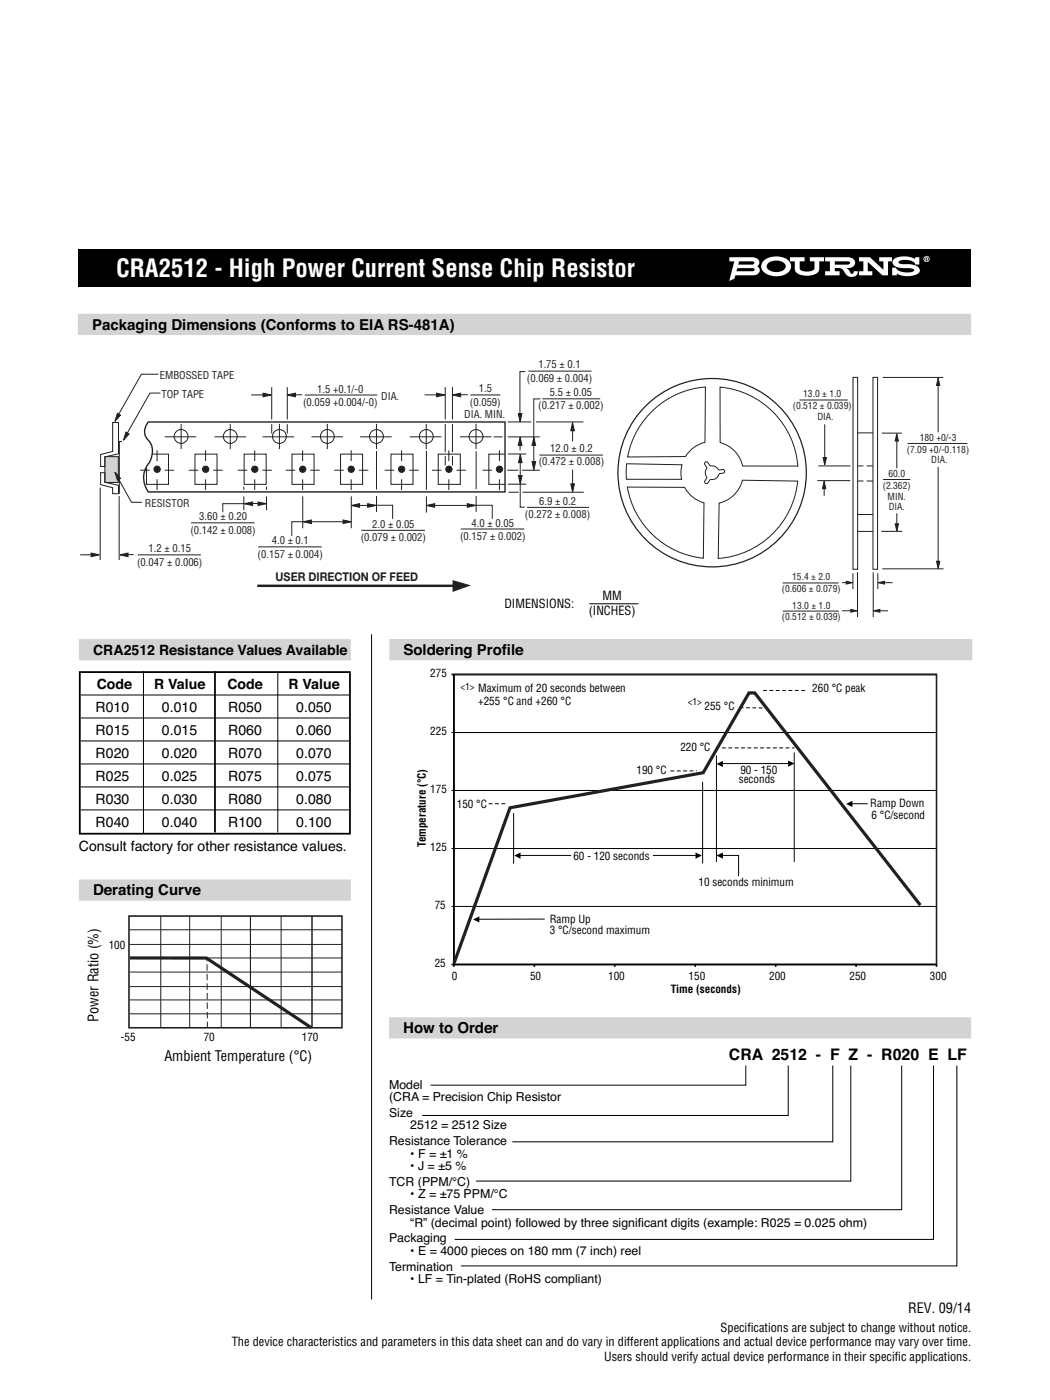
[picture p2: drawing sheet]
<svg xmlns="http://www.w3.org/2000/svg" width="210mm" height="279mm" viewBox="0 0 210 279" stroke-linecap="round" stroke-linejoin="round" font-family="sans-serif">
<path d="M77.6 205.1h116.2" fill="none" stroke="#d1d3d4" stroke-width="4.2" stroke-linecap="butt"/>
<path d="M148.8 212.6v4h-62.9M157.3 212.6v10h-73.1M166.2 212.6v15.3h-64M169.8 212.6v23.1h-74.8M180 212.6v28.8h-81.8M186.3 212.6v34.8h-95.6M191 212.6v40h-99" fill="none" stroke="#000" stroke-width=".2"/>
<path d="M15.7 49.7h178.1v7.5h-178.1z" fill="#000"/>
<g fill="#fff">
<path d="M157.7 51.3h2.9v.9h-1v1.3a1.6 1.6 0 0 0 1.9 .7 .95 .95 0 0 0 1.1-1.1v-.9h-1v-.9h2.9v.9h-1v1.5a2.12 2.12 0 0 1-2.4 1.3 2.93 2.93 0 0 1-2.4-.9l-.1-1.9h-.9z"/>
<path d="M171.4 51.3h2.2l2.7 2.5v-1.6h-.8v-.9h2.5v.9h-.8v2.7h-1.1l-2.9-2.6v1.8h.9v.8h-2.7v-.8h.9v-1.9h-.9z"/>
<path d="M178.5 51.6a4.6 4.6 0 0 1 4.1 .1v-.4h.9v1.5h-.8a2.22 2.22 0 0 0-2.7-.9l-.7 .3v.2l.5 .3h1.1a2.7 2.7 0 0 1 2.6 1 .91 .91 0 0 1-.8 1.2 4.4 4.4 0 0 1-3.7-.3v.3h-.9v-1.5h.7a2.19 2.19 0 0 0 2.3 1l1.1-.2 .3-.3a2.64 2.64 0 0 0-2.3-.4 2.56 2.56 0 0 1-2-.7l-.1-.5 .1-.4z"/>
<path d="M184.8 51.5v.1h.2v-.1zM184.7 51.4h.4v.3l.1 .3h-.2l-.1-.2-.1 .2h-.1zM184.5 51.7a.47 .47 0 0 0 .9 0 .47 .47 0 0 0-.9 0zM184.3 51.7a.61 .61 0 0 1 1.2 0 .61 .61 0 0 1-1.2 0z"/>
<path d="M147.2 53.5h2.9l.3 .1 .2 .2-.2 .3h-.4h-3zM147.5 52.2h2.6l.4 .1v.3a2.41 2.41 0 0 1-1.7 .2h-1.5zM145.6 51.3v.9h.9l-1 3.9 1.1-.5 .2-.7h3.1a1.25 1.25 0 0 0 1.7-1.2l-.5-.6a.94 .94 0 0 0 .4-1 .94 .94 0 0 0-.9-.7z"/>
<path d="M153.3 52.5a2.61 2.61 0 0 1 3.4 .3 1.11 1.11 0 0 1-1.2 1.4 2.01 2.01 0 0 1-2.5-1zM152.5 51.9a1.59 1.59 0 0 0-.6 1.6 1.59 1.59 0 0 0 1.2 1.2 3.9 3.9 0 0 0 4.5-.7 1.73 1.73 0 0 0-1.3-2.6 4.3 4.3 0 0 0-3.8 .5z"/>
<path d="M166.6 52.2h2.6l.4 .1v.3a2.43 2.43 0 0 1-1.7 .2h-1.3zM164.7 51.3v.9h.9v1.9h-.9v.8h2.9v-.8h-1v-.6a1.61 1.61 0 0 1 2 1 1.43 1.43 0 0 0 1.3 .8 1.43 1.43 0 0 0 1.3-.8v-.4h-.8l-.1 .3-.3 .3a.6 .6 0 0 1-.5-.7l-.6-.5a1.21 1.21 0 0 0 1.4-.3 1.21 1.21 0 0 0 .1-1.4l-.7-.4-.5-.1z"/>
</g>
<path d="M15.6 64.7h178.2" fill="none" stroke="#d1d3d4" stroke-width="4.2" stroke-linecap="butt"/>
<path d="M29.6 84.2h71.2v14h-71.2a4.8 4.8 0 0 1 .3-6.1 4.1 4.1 0 0 0-.8-5 2.9 2.9 0 0 1 .5-2.9z" fill="none" stroke="#231f20" stroke-width=".28"/>
<g fill="none" stroke="#231f20" stroke-width=".2">
<path d="M32.9 87.2h6.3M36.1 84.6v5M38.9 90.6h4.4v6.1h-4.4zM41 89.9v2.1M41 95.7v2.1M42.8 87.2h6.3M46 84.6v5M52.4 87.2h6.3M55.8 84.6v5M62.2 87.2h6.2M65.3 84.6v5M71.9 87.2h6.3"/>
<path d="M75.1 84.6v5M81.8 87.2h6.3M85.1 84.6v5M91.8 87.2h6.3M95 84.6v5"/>
<circle cx="36.1" cy="87.1" r="1.38"/>
<circle cx="46" cy="87.1" r="1.38"/>
<circle cx="55.8" cy="87.1" r="1.38"/>
<circle cx="65.3" cy="87.1" r="1.38"/>
<circle cx="75.1" cy="87.1" r="1.38"/>
<circle cx="85.1" cy="87.1" r="1.38"/>
<circle cx="95" cy="87.1" r="1.38"/>
</g>
<circle cx="41" cy="93.6" r=".63" fill="#231f20"/>
<g fill="none" stroke="#231f20" stroke-width=".2">
<path d="M30.4 90.6h3.2v6.1h-4.4v-3.4M31.3 89.9v2.1M31.3 95.7v2.1M37.7 93.8h1.8M42.6 93.8h1.8"/>
<circle cx="41" cy="93.6" r=".63"/>
</g>
<circle cx="31.4" cy="93.6" r=".63" fill="#231f20"/>
<g fill="none" stroke="#231f20" stroke-width=".2">
<path d="M28 93.8h1.9M32.9 93.8h1.9M48.7 90.6h4.4v6.1h-4.4zM50.8 89.9v2.1M50.8 95.7v2.1"/>
<circle cx="31.4" cy="93.6" r=".63"/>
</g>
<circle cx="50.8" cy="93.6" r=".63" fill="#231f20"/>
<g fill="none" stroke="#231f20" stroke-width=".2">
<path d="M47.5 93.8h1.8M52.4 93.8h1.9M58.3 90.6h4.4v6.1h-4.4zM60.4 89.9v2.1M60.4 95.7v2.1"/>
<circle cx="50.8" cy="93.6" r=".63"/>
</g>
<circle cx="60.4" cy="93.6" r=".63" fill="#231f20"/>
<g fill="none" stroke="#231f20" stroke-width=".2">
<path d="M57 93.8h1.9M61.9 93.8h1.9M68 90.6h4.4v6.1h-4.4zM70.1 89.9v2.1M70.1 95.7v2.1"/>
<circle cx="60.4" cy="93.6" r=".63"/>
</g>
<circle cx="70.1" cy="93.6" r=".63" fill="#231f20"/>
<g fill="none" stroke="#231f20" stroke-width=".2">
<path d="M66.7 93.8h1.9M71.6 93.8h1.9M78 90.6h4.4v6.1h-4.4zM80.1 89.9v2.1M80.1 95.7v2.1"/>
<circle cx="70.1" cy="93.6" r=".63"/>
</g>
<circle cx="80.2" cy="93.6" r=".63" fill="#231f20"/>
<g fill="none" stroke="#231f20" stroke-width=".2">
<path d="M76.8 93.8h1.9M81.7 93.8h1.9M87.5 90.6h4.4v6.1h-4.4zM89.6 89.9v2.1M89.6 95.7v2.1"/>
<circle cx="80.2" cy="93.6" r=".63"/>
</g>
<circle cx="89.6" cy="93.6" r=".63" fill="#231f20"/>
<g fill="none" stroke="#231f20" stroke-width=".2">
<path d="M86.2 93.8h1.9M91.1 93.8h1.9M99.7 89.9v2.1M99.7 95.7v2.1M100.8 90.6h-3.2v6.1h3.2"/>
<circle cx="89.6" cy="93.6" r=".63"/>
</g>
<circle cx="99.7" cy="93.6" r=".63" fill="#231f20"/>
<g fill="none" stroke="#231f20" stroke-width=".2">
<path d="M96.3 93.8h1.9"/>
<circle cx="99.7" cy="93.6" r=".63"/>
</g>
<path d="M20.9 91.1h2.7v5.2h-2.7z" fill="#d1d3d4"/>
<path d="M20.1 94.3h.8v2l2.8 .6v1.6h-1.2v-1.2l-2.4-.6zM20.9 91.1h2.7v5.2h-2.7zM22.5 84.3h1.2v6.3l-2.8 .6v1.9h-.8v-2.4l2.4-.6zM24.3 88.1h-.5v10.5M48.7 97.1v.7M48.7 99.1v2.7M53.2 97.1v.7M53.2 99.1v2.7M38.1 104.3h12.7" fill="none" stroke="#231f20" stroke-width=".2"/>
<path d="M48.8 100.5l1.6-.3v.7z" fill="#231f20"/>
<path d="M48.8 100.5l1.6-.3v.7z" fill="none" stroke="#231f20" stroke-width=".2"/>
<path d="M51.5 100.2l1.6 .3-1.6 .4z" fill="#231f20"/>
<path d="M75.1 99v3.2M49.5 100.5h-5v1.7M50.2 100.5h1.7M51.5 100.2l1.6 .3-1.6 .4zM72.1 105.8h12.7M92 105.6h12.6" fill="none" stroke="#231f20" stroke-width=".2"/>
<path d="M70.1 100.9l1.7-.4v.7z" fill="#231f20"/>
<path d="M70.1 100.9l1.7-.4v.7z" fill="none" stroke="#231f20" stroke-width=".2"/>
<path d="M73.4 100.5l1.6 .4-1.6 .3z" fill="#231f20"/>
<path d="M60.4 99.1v6.3M70.1 99.1v6.3M95 99v3.2M51.5 109.1h12.7M71 100.9h2.8M73.4 100.5l1.6 .4-1.6 .3zM74.4 100.8h4v2.8" fill="none" stroke="#231f20" stroke-width=".2"/>
<path d="M85.1 100.9l1.6-.4v.7z" fill="#231f20"/>
<path d="M85.1 100.9l1.6-.4v.7z" fill="none" stroke="#231f20" stroke-width=".2"/>
<path d="M93.3 100.5l1.6 .4-1.6 .3z" fill="#231f20"/>
<path d="M85.1 99.1v3.2M85.1 90v7.8M95 90.1v7.5M86 100.9h7.7M93.3 100.5l1.6 .4-1.6 .3zM94.2 100.8h4v2.8" fill="none" stroke="#231f20" stroke-width=".2"/>
<path d="M60.5 104.1l1.6-.3v.7z" fill="#231f20"/>
<path d="M60.5 104.1l1.6-.3v.7z" fill="none" stroke="#231f20" stroke-width=".2"/>
<path d="M68.5 103.8l1.6 .3-1.6 .4z" fill="#231f20"/>
<path d="M54.2 77.3v6.4M57.3 77.3v6.4M60.8 78.8h14.5M54.2 84.7v1.8M57.3 84.7v1.8M68.5 103.8l1.6 .3-1.6 .4zM69.9 104.1h-11.7v2.8" fill="none" stroke="#231f20" stroke-width=".2"/>
<path d="M57.3 78.8l1.7-.3v.7z" fill="#231f20"/>
<path d="M57.3 78.8l1.7-.3v.7z" fill="none" stroke="#231f20" stroke-width=".2"/>
<path d="M52.5 78.5l1.6 .3-1.6 .4z" fill="#231f20"/>
<path d="M50.1 78.8h3.8M52.5 78.5l1.6 .3-1.6 .4zM58.7 78.8h1.6M88.9 77.3v6.4M90.3 77.3v6.4M93.9 78.8h5.9M88.9 84.6v5.6M88.9 91v1.9M90.3 84.6v5.6M90.3 91v1.9" fill="none" stroke="#231f20" stroke-width=".2"/>
<path d="M90.3 78.8l1.6-.3v.7z" fill="#231f20"/>
<path d="M90.3 78.8l1.6-.3v.7z" fill="none" stroke="#231f20" stroke-width=".2"/>
<path d="M87.1 78.5l1.7 .3-1.7 .4z" fill="#231f20"/>
<path d="M84.7 78.8h3.8M87.1 78.5l1.7 .3-1.7 .4zM91.7 78.8h1.7M101.3 84.2h4.7" fill="none" stroke="#231f20" stroke-width=".2"/>
<path d="M103.4 82.5h.8l-.4 1.7z" fill="#231f20"/>
<path d="M103.4 82.5h.8l-.4 1.7z" fill="none" stroke="#231f20" stroke-width=".2"/>
<path d="M103.8 87.2l.4 1.7h-.8z" fill="#231f20"/>
<path d="M104.9 74.2h-1.1v8.6M103.8 87.5v2.4M103.8 87.2l.4 1.7h-.8z" fill="none" stroke="#231f20" stroke-width=".2"/>
<path d="M25.1 86.3l.7 .3-1.2 1.3z" fill="#231f20"/>
<path d="M32 78.5h-2.1l-4.6 8.1M25.1 86.3l.7 .3-1.2 1.3z" fill="none" stroke="#231f20" stroke-width=".2"/>
<path d="M23.4 82.5l.7 .3-1.2 1.3z" fill="#231f20"/>
<path d="M31.6 74.7h-3.4l-4.6 8.2M23.4 82.5l.7 .3-1.2 1.3z" fill="none" stroke="#231f20" stroke-width=".2"/>
<path d="M22.9 94.2l1.2 1.3-.7 .3z" fill="#231f20"/>
<path d="M20 97.3v14.5M22.9 94.2l1.2 1.3-.7 .3zM23.6 95.4l2.6 4.8h2.1M23.8 99v12.8M27.5 110.7h12.6" fill="none" stroke="#231f20" stroke-width=".2"/>
<path d="M23.9 110.7l1.6-.3v.7z" fill="#231f20"/>
<path d="M23.9 110.7l1.6-.3v.7z" fill="none" stroke="#231f20" stroke-width=".2"/>
<path d="M18.2 110.4l1.6 .3-1.6 .4z" fill="#231f20"/>
<path d="M101.4 96.6h3.6M101.4 90.6h3.6M16 110.7h3.6M18.2 110.4l1.6 .3-1.6 .4zM25.3 110.7h1.4M105.2 101.3h12.4" fill="none" stroke="#231f20" stroke-width=".2"/>
<path d="M103.5 94.9h.7l-.4 1.7z" fill="#231f20"/>
<path d="M103.5 94.9h.7l-.4 1.7z" fill="none" stroke="#231f20" stroke-width=".2"/>
<path d="M103.8 90.7l.4 1.6h-.7z" fill="#231f20"/>
<path d="M105.5 74.1h12.5M108.2 79.6h11.6M101.3 87.2h6.4M103.8 90.9v10.3h.9M103.8 90.7l.4 1.6h-.7zM104.2 93.8h3.5" fill="none" stroke="#231f20" stroke-width=".2"/>
<path d="M106.2 92.1h.7l-.4 1.7z" fill="#231f20"/>
<path d="M106.2 92.1h.7l-.4 1.7z" fill="none" stroke="#231f20" stroke-width=".2"/>
<path d="M106.5 87.3l.4 1.6h-.7z" fill="#231f20"/>
<path d="M107.8 79.6h-1.3v13.1M104.3 98.2h12.2M106.5 87.3l.4 1.6h-.7zM107 84.2h9.4" fill="none" stroke="#231f20" stroke-width=".2"/>
<path d="M114.3 84.3l.3 1.7h-.7z" fill="#231f20"/>
<path d="M114.3 84.3l.3 1.7h-.7zM114.3 93.7v3.3" fill="none" stroke="#231f20" stroke-width=".2"/>
<path d="M113.9 96.6h.7l-.3 1.6z" fill="#231f20"/>
<path d="M75.1 90v7.7M98.5 87.2h1.8M101.2 93.8h2.2M101.5 98.2h2M107.7 90.8h12.6M113.9 96.6h.7l-.3 1.6zM114.3 85.5v2.6" fill="none" stroke="#231f20" stroke-width=".2"/>
<path d="M51.3 116.9h39.8" fill="none" stroke="#221e1f" stroke-width=".5"/>
<path d="M90.4 115.9l3.3 .9-3.3 1.2z" fill="#221e1f"/>
<path d="M90.4 115.9l3.3 .9-3.3 1.2z" fill="none" stroke="#221e1f" stroke-width=".2"/>
<path d="M170.2 114.4v3.2" fill="none" stroke="#231f20" stroke-width=".2"/>
<path d="M168.9 116l1.2 .3-1.2 .3z" fill="#231f20"/>
<path d="M168 116.3h1.2M168.9 116l1.2 .3-1.2 .3zM175.2 114.4v3.2" fill="none" stroke="#231f20" stroke-width=".2"/>
<path d="M175.3 116.3l1.2-.3v.6z" fill="#231f20"/>
<path d="M176 86.4h4M175.3 116.3l1.2-.3v.6zM175.9 106h4.2M176.3 116.3h1.8" fill="none" stroke="#231f20" stroke-width=".2"/>
<path d="M179 86.6l.3 1.4h-.7z" fill="#231f20"/>
<path d="M179 86.6l.3 1.4h-.7zM179 102.4v2.5" fill="none" stroke="#231f20" stroke-width=".2"/>
<path d="M178.7 104.5h.6l-.3 1.5z" fill="#231f20"/>
<path d="M176.2 75.3h12M176.2 95.7h5.5M179 87.6v5.9M176.1 113.5h12.2M178.7 104.5h.6l-.3 1.5z" fill="none" stroke="#231f20" stroke-width=".2"/>
<path d="M187.2 75.4l.3 1.5h-.6z" fill="#231f20"/>
<path d="M187.2 75.4l.3 1.5h-.6zM187.2 93.2v19.2" fill="none" stroke="#231f20" stroke-width=".2"/>
<path d="M186.9 112h.7l-.4 1.5z" fill="#231f20"/>
<path d="M159.5 79.8h9.7M187.2 76.5v9.8M181.1 88.5h12M156.2 116.3h11.2M171.1 114.2v9M186.9 112h.7l-.4 1.5z" fill="none" stroke="#231f20" stroke-width=".2"/>
<path d="M169.8 121.6l1.3 .3-1.3 .3z" fill="#231f20"/>
<path d="M174.3 114.2v9M168.1 121.9h2.1M169.8 121.6l1.3 .3-1.3 .3z" fill="none" stroke="#231f20" stroke-width=".2"/>
<path d="M174.3 121.9l1.3-.3v.6z" fill="#231f20"/>
<path d="M163.1 95.9h6.6M163.3 93h6.4M164.6 84.7v7M156.2 122h11.2M174.3 121.9l1.3-.3v.6zM175.4 121.9h1.8" fill="none" stroke="#231f20" stroke-width=".2"/>
<path d="M164.3 91.3h.6l-.3 1.5z" fill="#231f20"/>
<path d="M164.3 91.3h.6l-.3 1.5z" fill="none" stroke="#231f20" stroke-width=".2"/>
<path d="M164.5 96l.3 1.5h-.6z" fill="#231f20"/>
<g fill="none" stroke="#231f20" stroke-width=".2">
<path d="M143.7 77.3a17.2 17.2 0 0 1 15.5 15.7h-11a6.2 6.2 0 0 0-4.5-4.7zM170.2 75.3h1v38.3h-1zM174.2 75.3h.9v38.3h-.9zM125.1 92.6l11 .2a6.3 6.3 0 0 0-.1 2.9h-11zM125.2 97.2l11.4 .1a6.2 6.2 0 0 0 3.9 3l-.1 11.1a17.2 17.2 0 0 1-15.2-14.2zM130.1 82.1a17.1 17.1 0 0 1 10.7-4.9l-.1 11.1a6.2 6.2 0 0 0-3.9 2.8l-11.5 .1a17.1 17.1 0 0 1 4.8-9.1zM141.1 95.3l-.4 .7a.37 .37 0 0 0 .1 .5 .37 .37 0 0 0 .5-.1l.5-.7a1.36 1.36 0 0 0 1.7-1.1l.8-.2a.37 .37 0 0 0 .3-.4 .37 .37 0 0 0-.4-.3l-.8 .1-.1-.2a1.38 1.38 0 0 0-1.6-.6l-.4-.7a.37 .37 0 0 0-.5-.1 .37 .37 0 0 0-.1 .5l.4 .7a1.36 1.36 0 0 0 0 1.9M164.5 96l.3 1.5h-.6zM164.5 97.1v1.8M171.2 86.4h3M143.5 100.4a6.2 6.2 0 0 0 4.7-4.6l11 .2a17.2 17.2 0 0 1-15.9 15.5zM171.2 102.7h3"/>
<path d="M171.2 106.1h3"/>
</g>
<circle cx="142.1" cy="94.3" r="18.8" fill="none" stroke="#231f20" stroke-width=".25"/>
<path d="M174.2 93h-3M174.2 96h-3" fill="none" stroke="#231f20" stroke-width=".2" stroke-dasharray="1.3 .6 1.3 .6 1.3 .6" stroke-linecap="butt"/>
<path d="M15.7 129.7h54.3" fill="none" stroke="#d1d3d4" stroke-width="4.2" stroke-linecap="butt"/>
<path d="M16.1 138.7h53.6M28.6 134v32.3M55.4 134v32.1M117.6 120.5h9.8M16.1 143.3h53.6M16.1 147.9h53.6M16.1 152.5h53.6M16.1 157h53.6M16.1 161.6h53.6" fill="none" stroke="#000" stroke-width=".2"/>
<path d="M15.9 134.1h53.9v32.3h-53.9zM42.9 134v32.1" fill="none" stroke="#000" stroke-width=".35"/>
<path d="M90.1 157.8h96.8M90.1 146.2h96.8M140.2 156.1v16.1M158.5 150.2v21.8M90.1 169.3h96.8M130.4 170.7h8.4M90.1 180.9h96.8" fill="none" stroke="#010202" stroke-width=".2"/>
<path d="M90.1 134.6h96.8M90.6 134.6v58.4M90.1 192.5h96.8v.5M106.6 192.5v.5M122.7 192.5v.5M138.7 192.5v.5M154.8 192.5v.5M170.8 192.5v.5" fill="none" stroke="#010202" stroke-width=".32"/>
<path d="M90.6 134.6h96.3v57.9h-96.3z" fill="none" stroke="#231f20" stroke-width=".32"/>
<path d="M160.6 137.8h-8.3M133.9 153.9l5.1-.1" fill="none" stroke="#010202" stroke-width=".2" stroke-dasharray=".6 .6"/>
<path d="M138.8 170.1l1.3 .6-1.3 .7z" fill="#010202"/>
<path d="M103.8 170.7h10.1" fill="none" stroke="#010202" stroke-width=".2"/>
<path d="M102.6 170.7l1.3-.6v1.3z" fill="#010202"/>
<path d="M108.7 183.4l-13.1 .1" fill="none" stroke="#010202" stroke-width=".2"/>
<path d="M94.4 183.5l1.3-.6v1.2z" fill="#010202"/>
<path d="M97.6 160.4h3.2" fill="none" stroke="#010202" stroke-width=".2" stroke-dasharray=".6 .6"/>
<path d="M102.5 162.3v10" fill="none" stroke="#010202" stroke-width=".2"/>
<g fill="#010202">
<path d="M143 152.5l1.3-.7v1.3z"/>
<path d="M157.3 151.8l1.3 .6-1.3 .6z"/>
</g>
<path d="M144.2 149.3h14.3" fill="none" stroke="#010202" stroke-width=".2" stroke-dasharray=".6 .6"/>
<path d="M143 150.8v21.2M170 160.4h3.1" fill="none" stroke="#010202" stroke-width=".2"/>
<path d="M168.8 160.5l1.3-.7v1.3z" fill="#010202"/>
<path d="M147.7 141.2l4.7 .1" fill="none" stroke="#010202" stroke-width=".2" stroke-dasharray=".6 .6"/>
<path d="M144.2 170.7h3.2" fill="none" stroke="#010202" stroke-width=".2"/>
<path d="M143 170.7l1.3-.6v1.3z" fill="#010202"/>
<path d="M144 152.4h13.6M147.4 170.7v4.1" fill="none" stroke="#010202" stroke-width=".2"/>
<path d="M25.9 191.2h15.3l20.9 13.9M183.7 180.6l-33.1-42.3h-1.1l-9.2 15.9-38.5 7-11.2 31" fill="none" stroke="#231f20" stroke-width=".63" stroke-linecap="butt"/>
<path d="M77.7 129.7h116.4M15.7 177.6h54.3" fill="none" stroke="#d1d3d4" stroke-width="4.2" stroke-linecap="butt"/>
<path d="M25.7 182.8h42.5v22.3h-42.5z" fill="none" stroke="#231f20" stroke-width=".32"/>
<g fill="none" stroke="#231f20" stroke-width=".2">
<path d="M25.9 199.6h42.3M25.9 196.9h42.3M25.9 194h42.3M25.9 191.2h42.3M25.9 185.6h42.3M25.9 188.5h42.3M32.1 182.8v22.3M37.9 182.8v22.3M44.1 182.8v22.3M50 182.8v22.3M56.1 182.8v22.3M62.3 182.8v22.3"/>
<path d="M25.9 202.3h42.3"/>
</g>
<path d="M41.4 205.2l-.1-13.9" fill="none" stroke="#231f20" stroke-width=".2" stroke-dasharray="1.3 .6" stroke-linecap="butt"/>
<path d="M74.2 126.6v132.7" fill="none" stroke="#000" stroke-width=".2"/>
<text font-size="4.9" fill="#fff" x="23.2" y="55.3">CRA2512 - High Power Current Sense Chip Resistor</text>
<text font-size="3.2" x="145.5" y="211.6">CRA 2512 - F Z - R020 E LF</text>
<g font-size="3">
<text x="18.4" y="65.8">Packaging Dimensions (Conforms to EIA RS-481A)</text>
<text x="80.5" y="130.7">Soldering Profle</text>
<text x="100.2" y="130.7">i</text>
<text x="18.6" y="178.7">Derating Curve</text>
<text x="80.5" y="206.2">How to Order</text>
</g>
<g font-size="2.9" fill="#010202">
<text x="19.7" y="203.9" transform="rotate(-90 19.7 203.9)">Power Ratio (%)</text>
<text x="32.8" y="211.8">Ambient Temperature (°C)</text>
</g>
<g font-size="2.8">
<text x="18.6" y="130.7">CRA2512 Resistance Values Available</text>
<text x="19.3" y="137.6">Code</text>
<text x="30.8" y="137.6">R Value</text>
<text x="45.4" y="137.6">Code</text>
<text x="57.6" y="137.6">R Value</text>
<text x="19.1" y="142.1">R010</text>
<text x="32.3" y="142.1">0.010</text>
<text x="45.5" y="142.1">R050</text>
<text x="59.1" y="142.1">0.050</text>
<text x="19.1" y="146.7">R015</text>
<text x="32.3" y="146.7">0.015</text>
<text x="45.5" y="146.7">R060</text>
<text x="59.1" y="146.7">0.060</text>
<text x="19.1" y="151.3">R020</text>
<text x="19.1" y="155.9">R025</text>
<text x="32.3" y="151.3">0.020</text>
<text x="32.3" y="155.9">0.025</text>
<text x="45.5" y="151.3">R070</text>
<text x="45.5" y="155.9">R075</text>
<text x="59.1" y="151.3">0.070</text>
<text x="59.1" y="155.9">0.075</text>
<text x="19.1" y="160.5">R030</text>
<text x="32.3" y="160.5">0.030</text>
<text x="45.5" y="160.5">R080</text>
<text x="59.1" y="160.5">0.080</text>
<text x="19.1" y="165.1">R040</text>
<text x="32.3" y="165.1">0.040</text>
<text x="45.5" y="165.1">R100</text>
<text x="59.1" y="165.1">0.100</text>
<text x="15.7" y="169.9">Consult factory for other resistance values.</text>
<text x="181.3" y="262.1">REV. 09/14</text>
</g>
<g font-size="2.5">
<text x="120.3" y="119.8">MM</text>
<text x="100.7" y="121.3">DIMENSIONS:</text>
<text x="117.5" y="122.8">(INCHES)</text>
<text x="77.6" y="217.3">Model</text>
<text x="77.6" y="219.7">(CRA = Precision Chip Resistor</text>
<text x="77.6" y="222.9">Size</text>
<text x="81.9" y="225.4">2512 = 2512 Size</text>
<text x="77.6" y="228.6">Resistance Tolerance</text>
<text x="81.9" y="231">• F = ±1 %</text>
<text x="81.9" y="233.5">• J = ±5 %</text>
<text x="77.6" y="236.7">TCR (PPM/°C)</text>
<text x="81.9" y="239.1">• Z = ±75 PPM/°C</text>
<text x="77.6" y="242.3">Resistance Value</text>
<text x="81.9" y="244.8">“R” (decimal point) followed by three signif</text>
<text x="127.3" y="244.8">i cant digits (example: R025 = 0.025 ohm)</text>
<text x="77.6" y="248">Packaging</text>
<text x="81.9" y="250.4">• E = 4000 pieces on 180 mm (7 inch) reel</text>
<text x="77.6" y="253.6">Termination</text>
<text x="81.9" y="256.1">• LF = Tin-plated (RoHS compliant)</text>
<text x="46.3" y="268.7">The device characteristics and parameters in this data sheet can and do vary in different applications and actual device performance may vary over time.</text>
<text x="143.8" y="265.9">Specifcations are subject to change without notice.</text>
<text x="149.2" y="265.9">i</text>
<text x="120.6" y="271.5">Users should verify actual device performance in their specifc applications.</text>
<text x="178.6" y="271.5">i</text>
</g>
<text font-size="2.4" fill="#221e1f" x="55" y="115.9">USER DIRECTION OF FEED</text>
<g font-size="2.2" fill="#010202">
<text x="85.9" y="135.1">275</text>
<text x="95.4" y="138.1">Maximum of 20 seconds between</text>
<text x="95.4" y="140.8">+255 °C and +260 °C</text>
<text x="140.6" y="141.6">255 °C</text>
<text x="162.1" y="138.1">260 °C peak</text>
<text x="85.9" y="146.7">225</text>
<text x="135.8" y="149.9">220 °C</text>
<text x="127" y="154.4">190 °C</text>
<text x="147.8" y="154.4">90 - 150</text>
<text x="85.9" y="158.2">175</text>
<text x="91.2" y="161.2">150 °C</text>
<text x="147.4" y="156.3">seconds</text>
<text x="173.7" y="161.1">Ramp Down</text>
<text x="173.9" y="163.5">6 °C/second</text>
<text x="85" y="169.1" transform="rotate(-90 85 169.1)">Temperature (°C)</text>
<text x="85.9" y="169.8">125</text>
<text x="114.4" y="171.6">60 - 120 seconds</text>
<text x="139.4" y="176.9">10 seconds minimum</text>
<text x="86.8" y="181.4">75</text>
<text x="109.7" y="184.1">Ramp Up</text>
<text x="21.7" y="189.4">100</text>
<text x="109.7" y="186.4">3 °C/second maximum</text>
<text x="86.8" y="192.9">25</text>
<text x="90.2" y="195.5">0</text>
<text x="105.8" y="195.5">50</text>
<text x="121.4" y="195.5">100</text>
<text x="137.4" y="195.5">150</text>
<text x="153.5" y="195.5">200</text>
<text x="169.5" y="195.5">250</text>
<text x="185.6" y="195.5">300</text>
<text x="133.9" y="198.2">Time (seconds)</text>
<text x="24.1" y="207.7">-55</text>
<text x="40.6" y="207.7">70</text>
<text x="60.2" y="207.7">170</text>
</g>
<g font-size="2.1" fill="#231f20">
<text x="31.9" y="75.7">EMBOSSED TAPE</text>
<text x="105.2" y="76.2">(0.069 ± 0.004)</text>
<text x="107.4" y="73.5">1.75 ± 0.1</text>
<text x="32.2" y="79.4">TOP TAPE</text>
<text x="60.5" y="81">(0.059 +0.004/-0)</text>
<text x="63.3" y="78.3">1.5 +0.1/-0</text>
<text x="76.1" y="79.8">DIA.</text>
<text x="92.7" y="83.4">DIA. MIN.</text>
<text x="93.8" y="81">(0.059)</text>
<text x="95.5" y="78.3">1.5</text>
<text x="107.4" y="81.7">(0.217 ± 0.002)</text>
<text x="109.7" y="79">5.5 ± 0.05</text>
<text x="107.5" y="92.9">(0.472 ± 0.008)</text>
<text x="109.8" y="90.2">12.0 ± 0.2</text>
<text x="28.9" y="101.2">RESISTOR</text>
<text x="107.6" y="100.8">6.9 ± 0.2</text>
<text x="38" y="106.5">(0.142 ± 0.008)</text>
<text x="39.8" y="103.8">3.60 ± 0.20</text>
<text x="72" y="108">(0.079 ± 0.002)</text>
<text x="74.3" y="105.3">2.0 ± 0.05</text>
<text x="91.8" y="107.7">(0.157 ± 0.002)</text>
<text x="94.1" y="105.1">4.0 ± 0.05</text>
<text x="104.8" y="103.4">(0.272 ± 0.008)</text>
<text x="27.4" y="112.9">(0.047 ± 0.006)</text>
<text x="29.6" y="110.2">1.2 ± 0.15</text>
<text x="51.4" y="111.3">(0.157 ± 0.004)</text>
<text x="54.2" y="108.7">4.0 ± 0.1</text>
</g>
<g font-size="1.9" fill="#231f20">
<text x="158.2" y="81.7">(0.512 ± 0.039)</text>
<text x="160.3" y="79.3">13.0 ± 1.0</text>
<text x="163.1" y="83.8">DIA.</text>
<text x="183.5" y="88">180 +0/-3</text>
<text x="177.3" y="95.2">60.0</text>
<text x="181" y="90.4">(7.09 +0/-0.118)</text>
<text x="185.8" y="92.4">DIA.</text>
<text x="176.2" y="97.6">(2.362)</text>
<text x="177.1" y="99.8">MIN.</text>
<text x="177.4" y="101.8">DIA.</text>
<text x="156" y="118.2">(0.606 ± 0.079)</text>
<text x="158.1" y="115.8">15.4 ± 2.0</text>
<text x="156.1" y="123.8">(0.512 ± 0.039)</text>
<text x="158.1" y="121.4">13.0 ± 1.0</text>
</g>
<g font-size="1.9" fill="#010202">
<text x="91.9" y="137.7">&lt;1&gt;</text>
<text x="137.3" y="140.8">&lt;1&gt;</text>
</g>
</svg>
